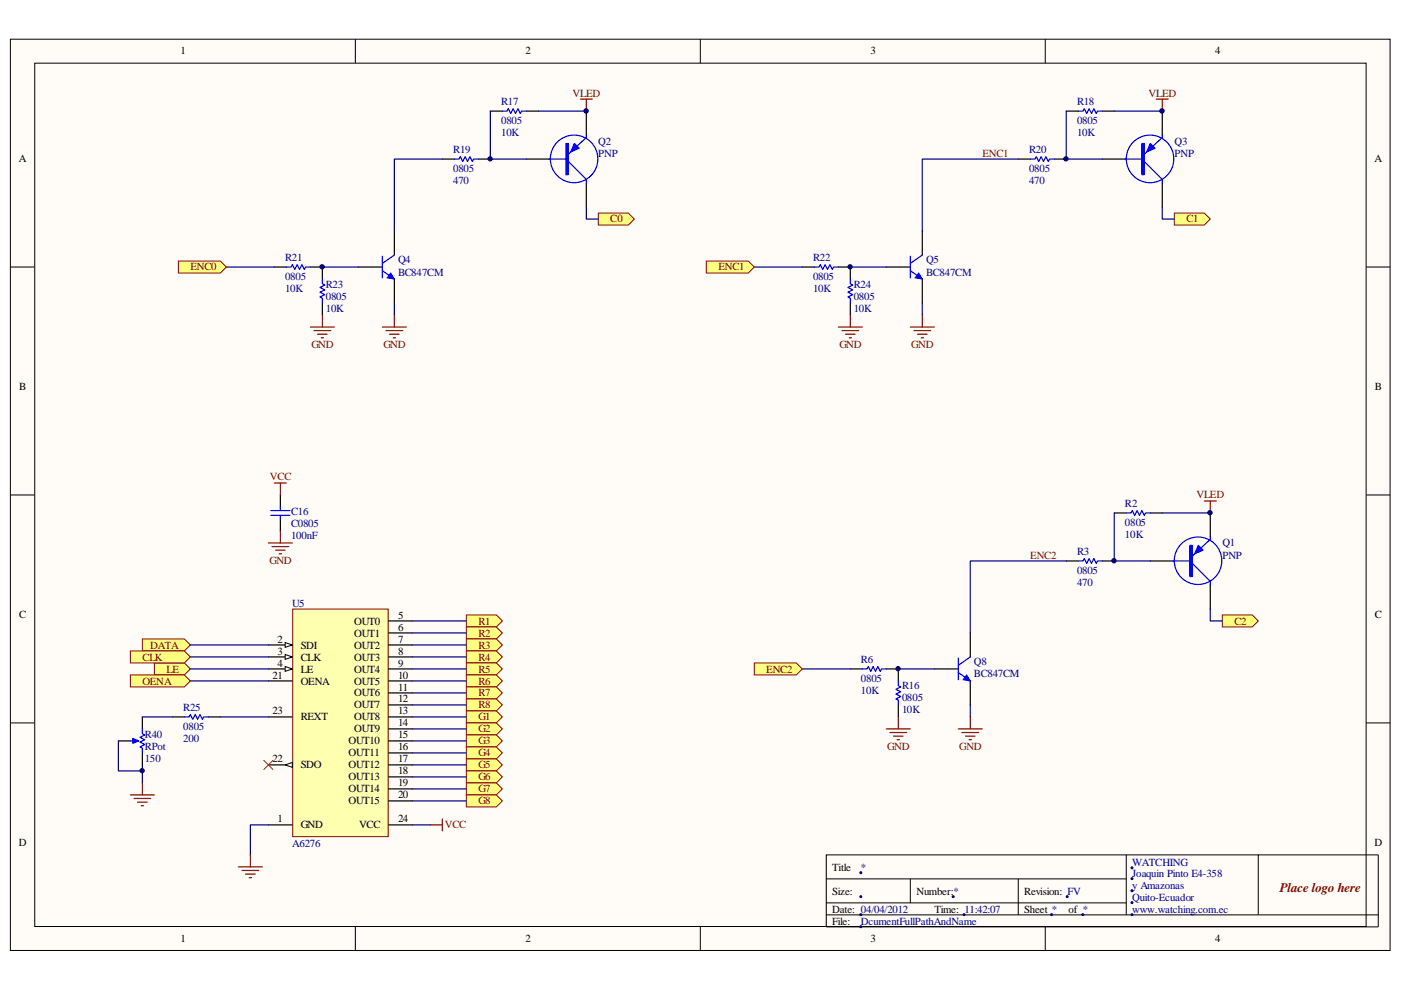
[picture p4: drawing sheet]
<svg xmlns="http://www.w3.org/2000/svg" width="297mm" height="210mm" viewBox="0 0 297 210" stroke-linecap="round" stroke-linejoin="round" font-family="sans-serif">
<path d="M2.3 8.4h292.4v193.1h-292.4z" fill="#fffcf8"/>
<path d="M2.2 8.3h292.5v193.2h-292.5z" fill="none" stroke="#000" stroke-width=".21"/>
<path d="M7.5 13.5h282.1v182.9h-282.1z" fill="#fffcf8"/>
<g fill="none" stroke="#000" stroke-width=".21">
<path d="M7.4 13.4h282.2v183h-282.2zM75.3 8.3v5.1M148.5 8.3v5.1M221.6 8.3v5.1M2.2 56.6h5.1M289.7 56.6h5.1M2.2 104.9h5.1M289.7 104.9h5.1M2.2 153.3h5.1M289.7 153.3h5.1M75.3 196.5v5.1M148.5 196.5v5.1"/>
<path d="M175.2 186.3h63.6M175.2 194h117M175.2 191.4h63.6M193 186.3v5.1M215.9 186.3v7.7M221.6 196.5v5.1M238.8 181.3v12.7M266.8 181.3h-91.6v15.2h117v-15.2h-25.4v12.7"/>
</g>
<g fill="#000080" stroke="#000080" stroke-width=".21">
<circle cx="182.5" cy="185" r=".21"/>
<circle cx="182.5" cy="190.1" r=".21"/>
<circle cx="202.1" cy="190.1" r=".21"/>
<circle cx="240" cy="184" r=".21"/>
<circle cx="226.3" cy="190.1" r=".21"/>
<circle cx="240" cy="186.3" r=".21"/>
<circle cx="240" cy="188.8" r=".21"/>
<circle cx="240" cy="191.4" r=".21"/>
<circle cx="240" cy="193.9" r=".21"/>
<circle cx="182.5" cy="193.9" r=".21"/>
<circle cx="204.4" cy="193.9" r=".2"/>
<circle cx="182.5" cy="196.5" r=".21"/>
<circle cx="229.6" cy="193.9" r=".21"/>
<circle cx="223" cy="193.9" r=".21"/>
</g>
<g fill="#ffff80" stroke="#800000" stroke-width=".21">
<path d="M30.2 135.5h8.9l1.3 1.2-1.3 1.3h-8.9z" fill-rule="evenodd"/>
<path d="M32.7 140.6h6.4l1.3 1.2-1.3 1.3h-6.4z" fill-rule="evenodd"/>
<path d="M126.9 45.2h6.3l1.3 1.2-1.3 1.3h-6.3z" fill-rule="evenodd"/>
</g>
<path d="M93.8 33.7h2.5M101.4 33.7h2.6M104 23.6h2.5M111.6 33.7h5.1M111.6 23.6h2.5M124.3 23.6v5M124.3 38.8v5.1" fill="none" stroke="#000" stroke-width=".25"/>
<g fill="none" stroke="#00f" stroke-width=".25">
<path d="M96.3 33.7h1l.3-.5 .5 1 .5-1 .5 1 .5-1 .5 1 .3-.5h1M106.5 23.6h1l.3-.6 .5 1.1 .5-1.1 .5 1.1 .5-1.1 .5 1.1 .3-.5h1M116.4 33.7h3.6M120.5 34.2l3.8 3.9v.7M124.3 28.6v.6l-3.8 3.5"/>
<circle cx="121.7" cy="33.7" r="5"/>
</g>
<g fill="#00f" stroke="#00f" stroke-width=".25">
<path d="M121.8 30.4l1 1-1.8 .8z"/>
<path d="M120 30.4h.5v6.6h-.5z" fill-rule="evenodd"/>
</g>
<path d="M123 21h2.6M124.3 21v2.6" fill="none" stroke="#800000" stroke-width=".25"/>
<path d="M104 23.6v10.1h7.6M114.1 23.6h10.2M124.3 43.9v2.5h2.6" fill="none" stroke="#000080" stroke-width=".25"/>
<path d="M249 45.2h6.3l1.3 1.2-1.3 1.3h-6.3z" fill-rule="evenodd" fill="#ffff80" stroke="#800000" stroke-width=".21"/>
<g fill="none" stroke="#000" stroke-width=".25">
<path d="M215.9 33.7h2.5M223.5 33.7h2.6M226.1 23.6h2.5M233.7 33.7h5.1M233.7 23.6h2.5M246.4 23.6v5M246.4 38.8v5.1M58.2 56.6h2.5M65.8 56.6h2.5v2.6M76 56.6h5.1M83.6 49v5.1M83.6 59.2v5"/>
<path d="M170.1 56.6h2.6M177.7 56.6h2.6v2.6M187.9 56.6h5.1M195.5 49v5.1M195.5 59.2v5M68.3 64.2v2.6M180.3 64.2v2.6"/>
</g>
<g fill="none" stroke="#00f" stroke-width=".25">
<path d="M218.4 33.7h1.1l.2-.5 .5 1 .5-1 .5 1 .5-1 .6 1 .2-.5h1M228.6 23.6h1l.3-.6 .5 1.1 .5-1.1 .5 1.1 .5-1.1 .5 1.1 .3-.5h1M238.5 33.7h3.6M242.6 34.2l3.8 3.9v.7M246.4 28.6v.6l-3.8 3.5M60.7 56.6h1l.3-.5 .5 1 .5-1 .5 1 .5-1 .5 1 .3-.5h1M68.3 59.2v1l.6 .2-1.1 .5 1.1 .6-1.1 .5 1.1 .5-1.1 .5 .5 .2v1M81.1 57.4l2.5 1.8M81.1 54.3v4.6M83.6 54.1l-2.5 1.8M172.7 56.6h1l.2-.5 .5 1 .5-1 .5 1 .6-1 .5 1 .2-.5h1M180.3 59.2v1l.5 .2-1 .5 1 .6-1 .5 1 .5-1 .5 .5 .2v1"/>
<path d="M193 57.4l2.5 1.8M193 54.3v4.6M195.5 54.1l-2.5 1.8"/>
<circle cx="243.8" cy="33.7" r="5"/>
</g>
<g fill="#00f" stroke="#00f" stroke-width=".25">
<path d="M243.9 30.4l1 1-1.8 .8z"/>
<path d="M242.1 30.4h.5v6.6h-.5z" fill-rule="evenodd"/>
</g>
<g fill="none" stroke="#800000" stroke-width=".25">
<path d="M245.2 21h2.5M246.4 21v2.6M65.8 69.3h5.1M66.6 70.1h3.5M67.3 70.9h2.1M68.1 71.6h.5M68.3 66.8v2.5M81.1 69.3h5.1M81.8 70.1h3.6M82.6 70.9h2M83.4 71.6h.5M83.6 66.8v2.5"/>
<path d="M177.7 69.3h5.1M178.5 70.1h3.6M179.3 70.9h2M180 71.6h.5M180.3 66.8v2.5M193 69.3h5.1M193.8 70.1h3.5M194.5 70.9h2.1M195.3 71.6h.5M195.5 66.8v2.5"/>
</g>
<path d="M93.8 33.7h-10.2v15.3M215.9 33.7h-20.4v15.3M226.1 23.6v10.1h7.6M236.2 23.6h10.2M48 56.6h10.2M68.3 56.6h7.7M159.9 56.6h10.2M180.3 56.6h7.6M246.4 43.9v2.5h2.6M83.6 64.2v2.6M195.5 64.2v2.6" fill="none" stroke="#000080" stroke-width=".25"/>
<g fill="#00f" stroke="#00f" stroke-width=".21">
<path d="M82.8 57.9l.8 1.3-1.5-.3z"/>
<path d="M194.8 57.9l.7 1.3-1.5-.3z"/>
</g>
<g fill="#ffff80" stroke="#800000" stroke-width=".21">
<path d="M37.8 55.3h8.9l1.3 1.3-1.3 1.3h-8.9z" fill-rule="evenodd"/>
<path d="M149.8 55.3h8.9l1.2 1.3-1.2 1.3h-8.9z" fill-rule="evenodd"/>
<path d="M98.9 130.4h6.3l1.3 1.3-1.3 1.2h-6.3z" fill-rule="evenodd"/>
<path d="M98.9 132.9h6.3l1.3 1.3-1.3 1.3h-6.3z" fill-rule="evenodd"/>
<path d="M98.9 135.5h6.3l1.3 1.2-1.3 1.3h-6.3z" fill-rule="evenodd"/>
<path d="M98.9 138h6.3l1.3 1.3-1.3 1.3h-6.3z" fill-rule="evenodd"/>
<path d="M98.9 140.6h6.3l1.3 1.2-1.3 1.3h-6.3z" fill-rule="evenodd"/>
<path d="M98.9 143.1h6.3l1.3 1.3-1.3 1.2h-6.3z" fill-rule="evenodd"/>
<path d="M98.9 145.6h6.3l1.3 1.3-1.3 1.3h-6.3z" fill-rule="evenodd"/>
<path d="M98.9 148.2h6.3l1.3 1.3-1.3 1.2h-6.3z" fill-rule="evenodd"/>
<path d="M98.9 150.7h6.3l1.3 1.3-1.3 1.3h-6.3z" fill-rule="evenodd"/>
<path d="M98.9 153.3h6.3l1.3 1.2-1.3 1.3h-6.3z" fill-rule="evenodd"/>
<path d="M98.9 155.8h6.3l1.3 1.3-1.3 1.3h-6.3z" fill-rule="evenodd"/>
<path d="M98.9 158.4h6.3l1.3 1.2-1.3 1.3h-6.3z" fill-rule="evenodd"/>
<path d="M98.9 160.9h6.3l1.3 1.3-1.3 1.3h-6.3z" fill-rule="evenodd"/>
<path d="M98.9 163.5h6.3l1.3 1.2-1.3 1.3h-6.3z" fill-rule="evenodd"/>
<path d="M98.9 166h6.3l1.3 1.3-1.3 1.2h-6.3z" fill-rule="evenodd"/>
<path d="M98.9 168.5h6.3l1.3 1.3-1.3 1.3h-6.3z" fill-rule="evenodd"/>
<path d="M259.1 130.4h6.4l1.3 1.3-1.3 1.2h-6.4z" fill-rule="evenodd"/>
</g>
<g fill="none" stroke="#000" stroke-width=".25">
<path d="M226.1 118.9h2.5M233.7 118.9h2.5M236.2 108.8h2.6M243.9 118.9h5.1M243.9 108.8h2.5M256.6 108.8v5.1M205.7 134.2v5.1M256.6 124v5.1M180.3 141.8h2.5M187.9 141.8h2.6v2.6M190.5 149.5v2.5M198.1 141.8h5.1"/>
<path d="M205.7 144.4v5.1"/>
</g>
<g fill="none" stroke="#00f" stroke-width=".25">
<path d="M228.6 118.9h1l.3-.5 .5 1 .5-1 .5 1 .5-1 .5 1 .3-.5h1M238.8 108.8h1l.3-.5 .5 1 .5-1 .5 1 .5-1 .5 1 .3-.5h1M248.7 118.9h3.6M252.8 119.4l3.8 3.9v.7M256.6 113.9v.5l-3.8 3.5M203.2 139.5v4.6M205.7 139.3l-2.5 1.8M182.8 141.8h1l.3-.5 .5 1 .5-1 .5 1 .5-1 .5 1 .3-.5h1M190.5 144.4v1l.5 .2-1.1 .6 1.1 .5-1.1 .5 1.1 .5-1.1 .5 .6 .2v1.1M203.2 142.6l2.5 1.8"/>
<circle cx="254" cy="118.9" r="5"/>
</g>
<g fill="#00f" stroke="#00f" stroke-width=".25">
<path d="M254.1 115.6l1 1-1.8 .8z"/>
<path d="M252.3 115.6h.5v6.6h-.5z" fill-rule="evenodd"/>
</g>
<path d="M255.3 106.2h2.6M256.6 106.2v2.6M187.9 154.5h5.1M188.7 155.3h3.5M189.4 156.1h2.1M190.2 156.8h.5M190.5 152v2.5M203.2 154.5h5.1M203.9 155.3h3.6M204.7 156.1h2M205.5 156.8h.5M205.7 152v2.5" fill="none" stroke="#800000" stroke-width=".25"/>
<path d="M226.1 118.9h-20.4v15.3M236.2 108.8v10.1h7.7M246.4 108.8h10.2M256.6 129.1v2.6h2.5M170.1 141.8h10.2M190.5 141.8h7.6M205.7 149.5v2.5" fill="none" stroke="#000080" stroke-width=".25"/>
<path d="M205 143.1l.7 1.3-1.5-.3z" fill="#00f" stroke="#00f" stroke-width=".21"/>
<path d="M159.9 140.6h8.9l1.3 1.2-1.3 1.3h-8.9z" fill-rule="evenodd" fill="#ffff80" stroke="#800000" stroke-width=".21"/>
<path d="M62.1 129.2h20.2v48.2h-20.2z" fill="#ffffb0"/>
<path d="M62.1 129.1h20.2v48.3h-20.2z" fill="none" stroke="#800000" stroke-width=".21"/>
<path d="M56.9 136.7h5.1" fill="none" stroke="#000" stroke-width=".25"/>
<path d="M60.5 136.2l1.5 .5-1.5 .6z" fill="#fffcf8" stroke="#000" stroke-width=".21"/>
<path d="M56.9 139.3h5.1" fill="none" stroke="#000" stroke-width=".25"/>
<path d="M60.5 138.8l1.5 .5-1.5 .5z" fill="#fffcf8" stroke="#000" stroke-width=".21"/>
<path d="M56.9 141.8h5.1" fill="none" stroke="#000" stroke-width=".25"/>
<path d="M60.5 141.3l1.5 .5-1.5 .5z" fill="#fffcf8" stroke="#000" stroke-width=".21"/>
<path d="M56.9 152h5.1M56.9 162.2h5.1" fill="none" stroke="#000" stroke-width=".25"/>
<path d="M60.5 162.2l1.5-.5v1z" fill="#fffcf8" stroke="#000" stroke-width=".21"/>
<g fill="none" stroke="#000" stroke-width=".25">
<path d="M82.3 134.2h5.1M82.3 139.3h5.1M82.3 136.7h5.1M82.3 131.7h5.1M25.1 157.1h2.5M30.2 152v2.5M30.2 159.6v2.6M56.9 144.4h5.1M82.3 141.8h5.1M82.3 144.4h5.1M82.3 146.9h5.1M82.3 149.5h5.1"/>
<path d="M82.3 152h5.1M82.3 154.5h5.1M82.3 157.1h5.1M82.3 159.6h5.1M56.9 174.9h5.1M82.3 174.9h5.1M82.3 162.2h5.1M82.3 164.7h5.1M82.3 167.3h5.1M82.3 169.8h5.1"/>
</g>
<g fill="none" stroke="#000080" stroke-width=".25">
<path d="M40.4 136.7h16.5M40.4 139.3h16.5M87.4 136.7h11.5M87.4 139.3h11.5M87.4 131.7h11.5M87.4 134.2h11.5M25.1 157.1v6.4h5.1M30.2 152h6.3M40.4 141.8h16.5M40.4 144.4h16.5M87.4 141.8h11.5M87.4 144.4h11.5"/>
<path d="M87.4 146.9h11.5M87.4 152h11.5M87.4 154.5h11.5M87.4 157.1h11.5M87.4 159.6h11.5M87.4 149.5h11.5M30.2 162.2v3.8M56.9 174.9h-3.8v6.4M87.4 174.9h3.8M87.4 162.2h11.5M87.4 164.7h11.5M87.4 167.3h11.5"/>
<path d="M87.4 169.8h11.5"/>
</g>
<path d="M27.6 168.5h5.1M28.4 169.3h3.6M29.2 170.1h2M29.9 170.8h.5M30.2 166v2.5M91.2 174.9h2.6M93.8 173.6v2.6M50.5 183.8h5.1M51.3 184.6h3.6M52.1 185.3h2M52.8 186.1h.5M53.1 181.3v2.5" fill="none" stroke="#800000" stroke-width=".25"/>
<path d="M55.9 161.2l2 2M57.9 161.2l-2 2" fill="none" stroke="#f00" stroke-width=".21"/>
<path d="M27.6 157.1h1.3M30.2 154.5v1.1l.5 .2-1 .5 1 .5-1 .5 1 .6-1 .5 .5 .2v1" fill="none" stroke="#00f" stroke-width=".25"/>
<path d="M28.2 156.6l1.2 .5-1.2 .5z" fill="#00f" stroke="#00f" stroke-width=".25"/>
<g fill="#ffff80" stroke="#800000" stroke-width=".21">
<path d="M27.6 138h11.5l1.3 1.3-1.3 1.3h-11.5z" fill-rule="evenodd"/>
<path d="M27.6 143.1h11.5l1.3 1.3-1.3 1.2h-11.5z" fill-rule="evenodd"/>
</g>
<path d="M46.7 152h10.2" fill="none" stroke="#000080" stroke-width=".25"/>
<path d="M59.4 104.9v2.6M59.4 110v2.6M36.5 152h2.6M44.2 152h2.5" fill="none" stroke="#000" stroke-width=".25"/>
<path d="M57.4 108.3h4.1M57.4 109.3h4.1M59.4 107.5v.8M59.4 109.3v.7M39.1 152h1l.3-.5 .5 1 .5-1 .5 1 .5-1 .5 1 .3-.5h1" fill="none" stroke="#00f" stroke-width=".25"/>
<path d="M56.9 115.1h5.1M57.7 115.9h3.5M58.2 102.4h2.5M58.4 116.6h2.1M59.2 117.4h.5M59.4 102.4v2.5M59.4 112.6v2.5" fill="none" stroke="#800000" stroke-width=".25"/>
<g fill="#000080" stroke="#000080" stroke-width=".21">
<circle cx="30.1" cy="163.4" r=".46"/>
<circle cx="68.3" cy="56.6" r=".47"/>
<circle cx="103.9" cy="33.7" r=".46"/>
<circle cx="124.3" cy="23.5" r=".46"/>
<circle cx="180.2" cy="56.6" r=".46"/>
<circle cx="190.4" cy="141.8" r=".46"/>
<circle cx="226" cy="33.7" r=".47"/>
<circle cx="236.2" cy="118.9" r=".47"/>
<circle cx="246.4" cy="23.5" r=".47"/>
<circle cx="256.5" cy="108.7" r=".47"/>
</g>
<text font-size="2.8" fill="#800000" x="271.4" y="189.1">Place logo here</text>
<g font-size="2.3">
<text x="38.3" y="11.5">1</text>
<text x="111.4" y="11.5">2</text>
<text x="184.6" y="11.5">3</text>
<text x="257.6" y="11.5">4</text>
<text x="4" y="34.4">A</text>
<text x="291.4" y="34.4">A</text>
<text x="4.1" y="82.7">B</text>
<text x="291.5" y="82.7">B</text>
<text x="4.1" y="131.1">C</text>
<text x="84.4" y="131.2">5</text>
<text x="291.5" y="131.1">C</text>
<text x="58.8" y="136.2">2</text>
<text x="63.8" y="137.5">SDI</text>
<text x="75.1" y="135">OUT1</text>
<text x="75.1" y="137.5">OUT2</text>
<text x="75.1" y="132.4">OUT0</text>
<text x="84.4" y="133.7">6</text>
<text x="84.4" y="136.2">7</text>
<text x="57.7" y="143.9">21</text>
<text x="58.8" y="138.8">3</text>
<text x="58.8" y="141.3">4</text>
<text x="63.8" y="140.1">CLK</text>
<text x="63.8" y="142.6">LE</text>
<text x="75.1" y="140.1">OUT3</text>
<text x="75.1" y="142.6">OUT4</text>
<text x="84.4" y="138.8">8</text>
<text x="84.4" y="141.3">9</text>
<text x="84.4" y="143.9">10</text>
<text x="63.8" y="145.1">OENA</text>
<text x="75.1" y="145.1">OUT5</text>
<text x="75.1" y="147.7">OUT6</text>
<text x="84.4" y="146.4">11</text>
<text x="84.4" y="148.9">12</text>
<text x="57.7" y="151.5">23</text>
<text x="63.8" y="152.8">REXT</text>
<text x="75.1" y="150.2">OUT7</text>
<text x="75.1" y="152.8">OUT8</text>
<text x="75.1" y="155.3">OUT9</text>
<text x="84.4" y="151.5">13</text>
<text x="84.4" y="154">14</text>
<text x="57.7" y="161.6">22</text>
<text x="73.9" y="157.8">OUT10</text>
<text x="73.9" y="160.4">OUT11</text>
<text x="84.4" y="156.6">15</text>
<text x="84.4" y="159.1">16</text>
<text x="84.4" y="161.6">17</text>
<text x="63.8" y="162.9">SDO</text>
<text x="73.9" y="162.9">OUT12</text>
<text x="73.9" y="165.5">OUT13</text>
<text x="73.9" y="168">OUT14</text>
<text x="84.4" y="164.2">18</text>
<text x="84.4" y="166.7">19</text>
<text x="73.9" y="170.5">OUT15</text>
<text x="84.4" y="169.3">20</text>
<text x="4" y="179.4">D</text>
<text x="58.8" y="174.3">1</text>
<text x="63.8" y="175.6">GND</text>
<text x="76.1" y="175.6">VCC</text>
<text x="84.4" y="174.3">24</text>
<text x="291.4" y="179.4">D</text>
<text x="176.4" y="184.6">Title</text>
<text x="176.4" y="189.7">Size:</text>
<text x="194.3" y="189.7">Number:*</text>
<text x="217.2" y="189.7">Revision: FV</text>
<text x="176.4" y="193.5">Date: 04/04/2012</text>
<text x="176.4" y="196">File:</text>
<text x="198.1" y="193.5">Time: 11:42:07</text>
<text x="217.2" y="193.5">Sheet *</text>
<text x="226.6" y="193.5">of *</text>
<text x="38.3" y="199.8">1</text>
<text x="111.4" y="199.8">2</text>
<text x="184.6" y="199.8">3</text>
<text x="257.6" y="199.8">4</text>
</g>
<g font-size="2.3" fill="#000080">
<text x="106.3" y="22.3">R17</text>
<text x="228.3" y="22.3">R18</text>
<text x="106.3" y="28.9">10K</text>
<text x="106.3" y="26.3">0805</text>
<text x="228.3" y="28.9">10K</text>
<text x="228.3" y="26.3">0805</text>
<text x="96.1" y="32.4">R19</text>
<text x="126.8" y="30.7">Q2</text>
<text x="126.8" y="33.2">PNP</text>
<text x="218.2" y="32.4">R20</text>
<text x="249" y="30.7">Q3</text>
<text x="249" y="33.2">PNP</text>
<text x="96.1" y="39">470</text>
<text x="96.1" y="36.5">0805</text>
<text x="218.2" y="39">470</text>
<text x="218.2" y="36.5">0805</text>
<text x="60.5" y="55.3">R21</text>
<text x="60.5" y="59.5">0805</text>
<text x="84.4" y="55.8">Q4</text>
<text x="84.4" y="58.4">BC847CM</text>
<text x="172.4" y="55.3">R22</text>
<text x="172.4" y="59.5">0805</text>
<text x="196.3" y="55.8">Q5</text>
<text x="196.3" y="58.4">BC847CM</text>
<text x="60.5" y="62">10K</text>
<text x="69.1" y="61">R23</text>
<text x="69.1" y="63.5">0805</text>
<text x="172.4" y="62">10K</text>
<text x="181" y="61">R24</text>
<text x="181" y="63.5">0805</text>
<text x="69.1" y="66.1">10K</text>
<text x="181" y="66.1">10K</text>
<text x="238.5" y="107.5">R2</text>
<text x="61.7" y="109.2">C16</text>
<text x="61.7" y="111.8">C0805</text>
<text x="238.5" y="111.5">0805</text>
<text x="61.7" y="114.3">100nF</text>
<text x="228.3" y="117.6">R3</text>
<text x="238.5" y="114.1">10K</text>
<text x="259.2" y="115.8">Q1</text>
<text x="259.2" y="118.5">PNP</text>
<text x="228.3" y="124.3">470</text>
<text x="228.3" y="121.8">0805</text>
<text x="62" y="128.6">U5</text>
<text x="182.5" y="140.6">R6</text>
<text x="206.5" y="141.1">Q8</text>
<text x="206.5" y="143.6">BC847CM</text>
<text x="182.5" y="147.2">10K</text>
<text x="182.5" y="144.6">0805</text>
<text x="191.3" y="146.1">R16</text>
<text x="191.3" y="148.7">0805</text>
<text x="38.9" y="150.7">R25</text>
<text x="38.9" y="154.8">0805</text>
<text x="191.3" y="151.2">10K</text>
<text x="30.7" y="161.6">150</text>
<text x="30.7" y="156.6">R40</text>
<text x="30.7" y="159.1">RPot</text>
<text x="38.9" y="157.3">200</text>
<text x="62" y="179.5">A6276</text>
<text x="182.5" y="184.6">*</text>
<text x="240" y="183.6">WATCHING</text>
<text x="240" y="185.9">Joaquin Pinto E4-358</text>
<text x="240" y="188.4">y Amazonas</text>
<text x="240" y="190.9">Quito-Ecuador</text>
<text x="182.5" y="196">DcumentFullPathAndName</text>
<text x="240" y="193.5">www.watching.com.ec</text>
</g>
<g font-size="2.3" fill="#800000">
<text x="121.4" y="20.5">VLED</text>
<text x="243.5" y="20.5">VLED</text>
<text x="208.3" y="33.2">ENC1</text>
<text x="129.4" y="47.2">C0</text>
<text x="251.5" y="47.2">C1</text>
<text x="40.4" y="57.3">ENC0</text>
<text x="152.3" y="57.3">ENC1</text>
<text x="66" y="73.8">GND</text>
<text x="81.3" y="73.8">GND</text>
<text x="178" y="73.8">GND</text>
<text x="193.2" y="73.8">GND</text>
<text x="57.2" y="101.9">VCC</text>
<text x="253.7" y="105.7">VLED</text>
<text x="57.1" y="119.6">GND</text>
<text x="218.4" y="118.5">ENC2</text>
<text x="31.8" y="137.5">DATA</text>
<text x="101.4" y="132.4">R1</text>
<text x="101.4" y="135">R2</text>
<text x="101.4" y="137.5">R3</text>
<text x="261.7" y="132.4">C2</text>
<text x="30.2" y="140.1">CLK</text>
<text x="35.3" y="142.6">LE</text>
<text x="101.4" y="140.1">R4</text>
<text x="101.4" y="142.6">R5</text>
<text x="162.5" y="142.6">ENC2</text>
<text x="30.2" y="145.1">OENA</text>
<text x="101.4" y="145.1">R6</text>
<text x="101.4" y="147.7">R7</text>
<text x="101.4" y="150.2">R8</text>
<text x="101.4" y="152.8">G1</text>
<text x="101.4" y="155.3">G2</text>
<text x="101.4" y="157.8">G3</text>
<text x="101.4" y="160.4">G4</text>
<text x="188.1" y="159">GND</text>
<text x="203.4" y="159">GND</text>
<text x="101.4" y="162.9">G5</text>
<text x="101.4" y="165.5">G6</text>
<text x="101.4" y="168">G7</text>
<text x="101.4" y="170.5">G8</text>
<text x="94.3" y="175.6">VCC</text>
</g>
</svg>
